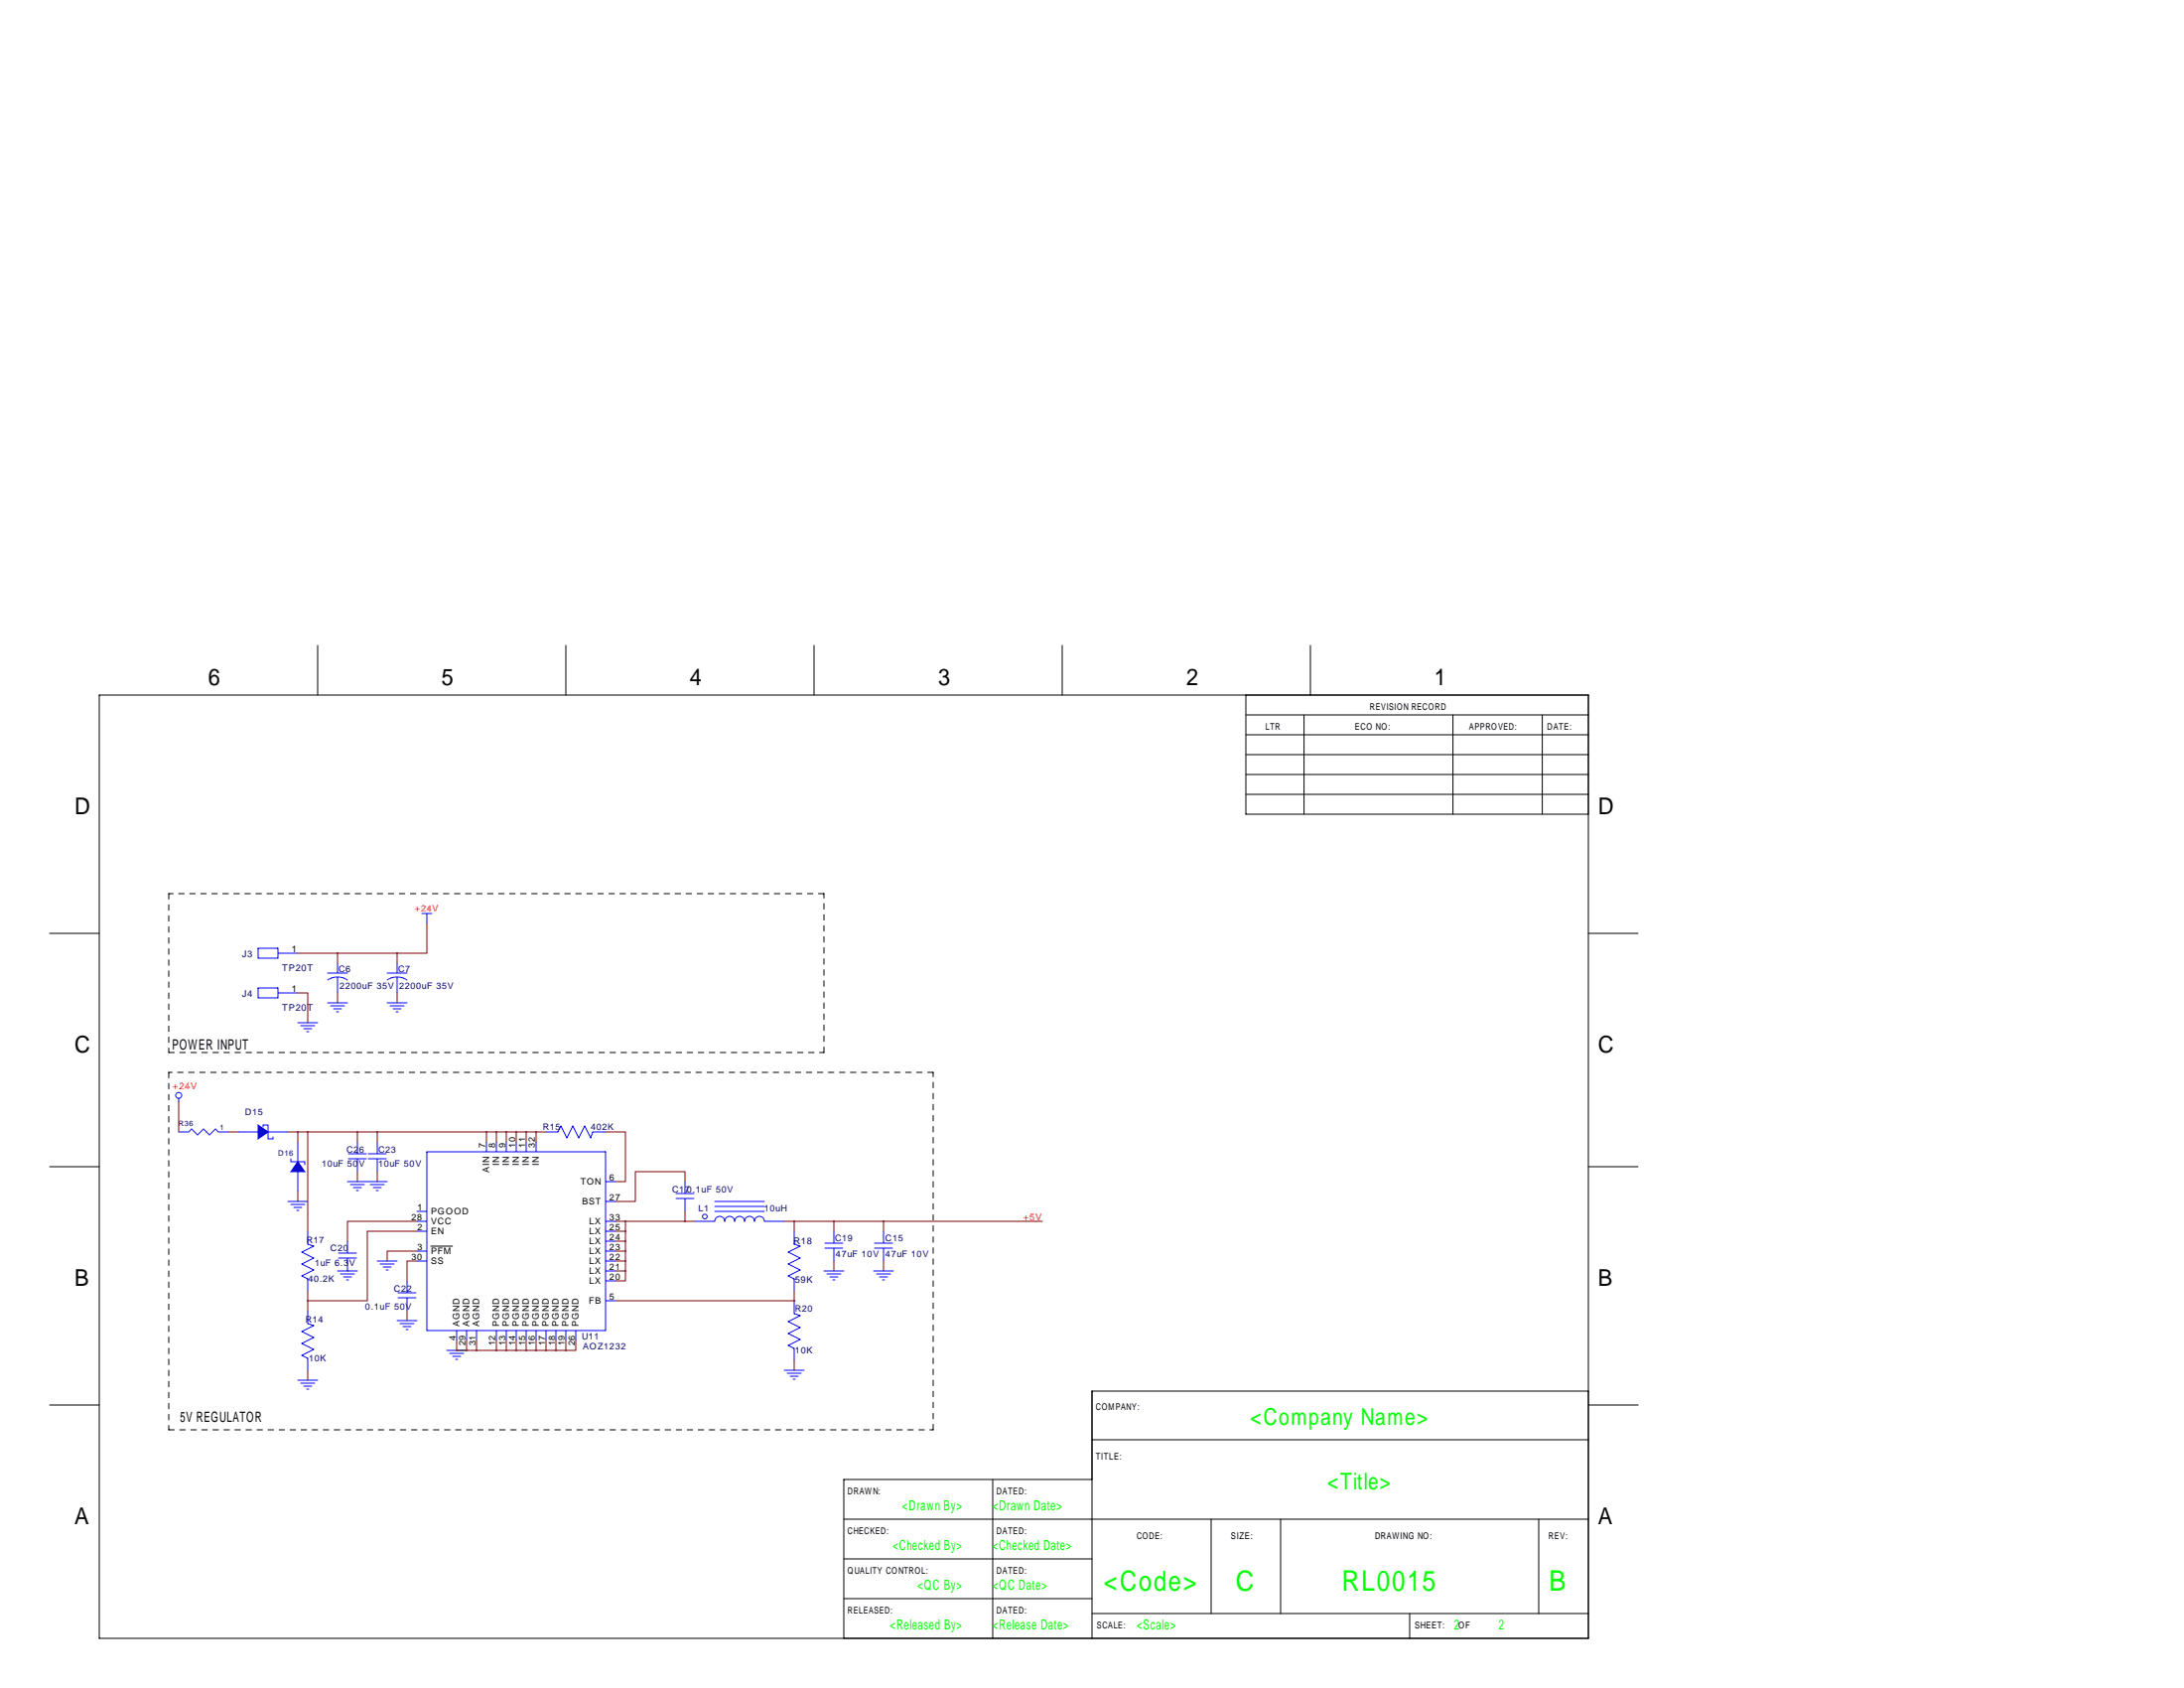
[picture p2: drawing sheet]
<svg xmlns="http://www.w3.org/2000/svg" width="559mm" height="432mm" viewBox="0 0 559 432" stroke-linecap="round" stroke-linejoin="round" font-family="sans-serif">
<g fill="none" stroke="#000" stroke-width=".25">
<path d="M25.4 177.8h381v241.3h-381zM81.3 165.1v12.7M144.8 165.1v12.7M208.3 165.1v12.7M271.8 165.1v12.7M318.8 177.8v30.5h87.6M335.3 165.1v12.7M318.8 182.9h87.6M318.8 188h87.6M318.8 198.1h87.6M318.8 193h87.6M333.7 182.9v25.4"/>
<path d="M371.8 182.9v25.4M394.6 182.9v25.4M318.8 203.2h87.6M12.7 238.8h12.7M406.4 238.8h12.7M12.7 298.4h12.7M406.4 298.4h12.7M110.2 318.8h5.6M12.7 359.4h12.7M406.4 355.9h-127v63.2M406.5 359.4h12.7M254 378.5v40.6"/>
<path d="M279.4 368.3h127M279.4 378.5h-63.5v40.6M215.9 388.6h190.5M215.9 398.8h63.5M309.9 388.6v24.1M327.7 388.6v24.1M393.7 388.6v24.1M215.9 408.9h63.5M279.4 412.7h127M360.7 412.7v6.4"/>
</g>
<path d="M43.2 228.6v40.6M210.8 228.6h-167.6M43.2 274.3v91.5M43.2 269.2h167.6M210.8 269.2v-40.6M238.8 274.3h-195.6M43.2 365.8h195.6M238.8 365.8v-91.5" fill="none" stroke="#000" stroke-width=".25" stroke-dasharray="1.4 1.4"/>
<g fill="none" stroke="#00f" stroke-width=".25">
<path d="M107.9 233.7h2.6M109.2 233.7v2.5M66 242.6h5.1v2.5h-5.1zM66 252.7h5.1v2.6h-5.1zM71.1 243.8h5.1M71.1 254h5.1M83.8 248.9h5.1M83.8 256.5h5.1M84.6 257.3h3.5M85.3 258.1h2.1M86.1 258.8h.5M86.4 249.9l-1.1 .1-1.5 .7"/>
<path d="M86.4 246.4v2.5M86.4 249.9v4.1M86.4 249.9l1.6 .3 .9 .5M99.1 248.9h5M99.1 256.5h5M99.8 257.3h3.6M100.6 258.1h2M101.3 258.8h.6M101.6 249.9l-1.1 .1-1.4 .7M101.6 246.4v2.5M101.6 249.9v4.1M101.6 249.9l1.6 .3 .9 .5"/>
<path d="M76.2 261.6h5.1M77 262.4h3.5M77.7 263.1h2.1M78.5 263.9h.5M45.7 289.6h2.6l.7-.8 1.5 1.5 1.6-1.5 1.5 1.5 1.5-1.5 .8 .8h2.5M45.7 280.9v1M61 289.6h5M67.3 288.3v-.5h1.3v3.5h1.2v-.5M68.6 289.6h5.1M74.4 296.4v.8h3.6v.7M76.2 292.1v5.1M76.2 299.7v5.1"/>
<path d="M89.2 296.4h4.5M89.2 295.1h4.5M91.4 292.1v3M91.4 296.4v3.3M94.2 296.4h4.6M94.2 295.1h4.6M96.5 292.1v3M96.5 296.4v3.3M109.2 294.6h45.7v45.8h-45.7zM124.5 292.1v2.5M127 292.1v2.5M129.5 292.1v2.5"/>
<path d="M132.1 292.1v2.5M134.6 292.1v2.5M137.2 292.1v2.5M139.7 289.6h3l.8-1.6 1.5 3.1 1.6-3.1 1.5 3.1 1.5-3.1 1.5 3.1 .5-1.5h3.3M73.7 307.3h5M74.4 308.1h3.6M75.2 308.9h2M75.9 309.6h.6M78.7 315v3.3l1.6 .5-3.1 1.5 3.1 1.5-3.1 1.5 3.1 1.6-3.1 1.5 1.5 .8v3M88.9 302.3h10.2M88.9 317.5v3M89.7 303h3.5"/>
<path d="M90.4 303.8h2.1M91.2 304.5h.5M94.7 303h3.6M95.5 303.8h2M96.3 304.5h.5M106.7 309.9h2.5M106.7 315h2.5M106.7 312.4h2.5M154.9 315h2.6M154.9 302.3h2.6M154.9 317.5h2.6M154.9 307.3h2.6"/>
<path d="M154.9 312.4h2.6M173 306.6h4.5M173 305.3h4.5M175.3 302.3v3M175.3 306.6v3.3M177.8 312.4h5.1a1.27 1.27 0 0 1 1.3-1.2 1.27 1.27 0 0 1 1.2 1.2 1.27 1.27 0 0 1 1.3-1.3 1.27 1.27 0 0 1 1.3 1.3 1.27 1.27 0 0 1 1.2-1.3 1.27 1.27 0 0 1 1.3 1.3 1.27 1.27 0 0 1 1.3-1.3 1.27 1.27 0 0 1 1.2 1.3 1.27 1.27 0 0 1 1.3-1.3 1.27 1.27 0 0 1 1.3 1.3h5.1M182.9 309.9h12.7M182.9 307.3h12.7M182.9 308.6h12.7M203.2 315v3.3l1.5 .5-3 1.5 3 1.5-3 1.5 3 1.6-3 1.5 1.5 .8v3M211.1 319.3h4.5M211.1 318h4.5"/>
<path d="M213.4 315v3M213.4 319.3v3.3M223.8 319.3h4.5M223.8 318h4.5M226.1 315v3M226.1 319.3v3.3M78.7 335.3v3.3l1.6 .5-3.1 1.5 3.1 1.5-3.1 1.6 3.1 1.5-3.1 1.5 1.5 .8v3M86.4 325.1h5M86.6 321.8h4.6M86.6 320.5h4.6M87.1 325.9h3.6M87.9 326.6h2"/>
<path d="M88.6 327.4h.6M88.9 321.8v3.3M96.5 322.6h5.1M97.3 323.3h3.5M98 324.1h2.1M98.8 324.9h.5M101.6 337.8h5.1M101.9 332h4.5M101.9 330.7h4.5M102.4 338.6h3.5M103.1 339.3h2.1M104.1 327.7v3"/>
<path d="M104.1 332v3.3M106.7 320h2.5M106.7 322.6h2.5M154.9 320h2.6M154.9 332.7h2.6M154.9 327.7h2.6M154.9 325.1h2.6M154.9 322.6h2.6M203.2 332.7v3.3l1.5 .5-3 1.6 3 1.5-3 1.5 3 1.5-3 1.6 1.5 .7v3.1M210.8 325.1h5.1M211.6 325.9h3.5M212.3 326.6h2.1"/>
<path d="M213.1 327.4h.5M223.5 325.1h5.1M224.3 325.9h3.5M225 326.6h2.1M225.8 327.4h.5M76.2 353.1h5.1M77 353.8h3.5M77.7 354.6h2.1M78.5 355.3h.5M103.9 340.1h.5M114.3 345.4h5.1M115.1 346.2h3.5"/>
<path d="M115.8 347h2.1M116.6 347.7h.5M116.8 340.4v2.5M119.4 340.4v2.5M121.9 340.4v2.5M127 340.4v2.5M129.5 340.4v2.5M132.1 340.4v2.5M134.6 340.4v2.5M137.2 340.4v2.5M139.7 340.4v2.5M142.2 340.4v2.5"/>
<path d="M144.8 340.4v2.5M147.3 340.4v2.5M200.7 350.5h5M201.4 351.3h3.6M202.2 352h2M202.9 352.8h.6"/>
<circle cx="45.7" cy="280.2" r=".76"/>
<circle cx="180.3" cy="311.2" r=".61"/>
</g>
<g fill="#00f" stroke="#00f" stroke-width=".25">
<path d="M76.2 297.2l1.8 2.5h-3.6z"/>
<path d="M66 287.8l2.6 1.8-2.6 1.7z"/>
</g>
<g fill="none" stroke="#800000" stroke-width=".25">
<path d="M109.2 236.2v7.6h-7.6M76.2 254h2.5v7.6M76.2 243.8h25.4M86.4 243.8v2.6M86.4 254v2.5M101.6 243.8v2.6M101.6 254v2.5M45.7 281.9v7.7M58.4 289.6h2.6M73.7 289.6h66M76.2 289.6v2.5M78.7 289.6v25.4"/>
<path d="M91.4 289.6v2.5M91.4 299.7v2.6M96.5 289.6v2.5M96.5 299.7v2.6M124.5 289.6v2.5M127 289.6v2.5M129.5 289.6v2.5M132.1 289.6v2.5M134.6 289.6v2.5M137.2 289.6v2.5M154.9 289.6h5.1v12.7h-2.5M76.2 304.8v2.5"/>
<path d="M106.7 312.4h-17.8v5.1M106.7 315h-12.7v17.7h-15.3M157.5 312.4h20.3M157.5 317.5h2.5M157.5 315h2.5M160 312.4v12.7M175.3 302.3v-2.6h-12.7v7.6h-5.1M175.3 309.9v2.5M200.7 312.4h66M203.2 312.4v2.6M213.4 312.4v2.6M226.1 312.4v2.6"/>
<path d="M78.7 330.2v5.1M88.9 325.1h.1M104.1 335.3v2.5M106.7 320h-7.6v2.6M106.7 322.6h-2.6v5.1M157.5 325.1h2.5M157.5 322.6h2.5M157.5 320h2.5M157.5 332.7h45.7M160 325.1v2.6h-2.5M203.2 332.7h.1M203.2 330.2v2.5"/>
<path d="M213.4 322.6v2.5M226.1 322.6v2.5M78.7 350.5v2.6M116.8 345.4h.1M116.8 342.9v2.5M116.8 345.4h28M119.4 342.9v2.5M121.9 342.9v2.5M127 342.9v2.5M129.5 342.9v2.5M132.1 342.9v2.5M134.6 342.9v2.5"/>
<path d="M137.2 342.9v2.5M139.7 342.9v2.5M142.2 342.9v2.5M144.8 342.9v2.5M147.3 342.9v2.5h-2.5M203.2 348v2.5"/>
</g>
<path d="M142.2 345.4a.05 .05 0 0 0 .1 0 .05 .05 0 0 0-.1 0zM137.1 345.4a.05 .05 0 0 0 .1 0 .05 .05 0 0 0-.1 0zM129.5 345.4a.05 .05 0 0 0 .1 0 .05 .05 0 0 0-.1 0zM124.4 289.6a.05 .05 0 0 0 .1 0 .05 .05 0 0 0-.1 0zM129.5 289.6a.05 .05 0 0 0 .1 0 .05 .05 0 0 0-.1 0zM175.2 312.4a.05 .05 0 0 0 .1 0 .05 .05 0 0 0-.1 0zM213.3 312.4a.05 .05 0 0 0 .1 0 .05 .05 0 0 0-.1 0zM91.4 289.6a.05 .05 0 0 0 .1 0 .05 .05 0 0 0-.1 0zM116.8 345.4a.05 .05 0 0 0 .1 0 .05 .05 0 0 0-.1 0zM78.7 332.7a.05 .05 0 0 0 .1 0 .05 .05 0 0 0-.1 0zM137.1 289.6a.05 .05 0 0 0 .1 0 .05 .05 0 0 0-.1 0zM226 312.4a.05 .05 0 0 0 .1 0 .05 .05 0 0 0-.1 0zM86.3 243.8a.05 .05 0 0 0 .1 0 .05 .05 0 0 0-.1 0zM78.7 289.6a.05 .05 0 0 0 .1 0 .05 .05 0 0 0-.1 0z" fill="#800000" stroke="#800000" stroke-width=".51"/>
<g font-size="7.3" fill="#0f0">
<text x="343.4" y="406.9">RL0015</text>
<text x="396.4" y="406.9">B</text>
</g>
<g font-size="7.1" fill="#0f0">
<text x="282.4" y="406.8">&lt;Code&gt;</text>
<text x="316.2" y="406.8">C</text>
</g>
<g font-size="5.9">
<text x="53.3" y="175.3">6</text>
<text x="113" y="175.3">5</text>
<text x="176.5" y="175.3">4</text>
<text x="240" y="175.3">3</text>
<text x="303.5" y="175.3">2</text>
<text x="367" y="175.3">1</text>
<text x="19" y="208.3">D</text>
<text x="408.9" y="208.3">D</text>
<text x="19" y="269.2">C</text>
<text x="408.9" y="269.2">C</text>
<text x="19" y="328.9">B</text>
<text x="408.9" y="328.9">B</text>
<text x="19" y="389.9">A</text>
<text x="408.9" y="389.9">A</text>
</g>
<g font-size="5.9" fill="#0f0">
<text x="319.9" y="364.4">&lt;Company Name&gt;</text>
<text x="339.6" y="380.9">&lt;Title&gt;</text>
</g>
<g font-size="3.6">
<text x="44" y="268.4">POWER INPUT</text>
<text x="46.1" y="363.6">5V REGULATOR</text>
</g>
<g font-size="3.6" fill="#0f0">
<text x="230.9" y="386.3">&lt;Drawn By&gt;</text>
<text x="254" y="386.3">&lt;Drawn Date&gt;</text>
<text x="228.4" y="396.5">&lt;Checked By&gt;</text>
<text x="254" y="396.5">&lt;Checked Date&gt;</text>
<text x="234.7" y="406.6">&lt;QC By&gt;</text>
<text x="254" y="406.6">&lt;QC Date&gt;</text>
<text x="227.7" y="416.8">&lt;Released By&gt;</text>
<text x="254" y="416.8">&lt;Release Date&gt;</text>
<text x="290.8" y="416.8">&lt;Scale&gt;</text>
<text x="372.1" y="416.8">2</text>
<text x="383.5" y="416.8">2</text>
</g>
<g font-size="2.4">
<text x="350.5" y="181.6">REVISION RECORD</text>
<text x="323.8" y="186.7">LTR</text>
<text x="346.7" y="186.7">ECO NO:</text>
<text x="375.9" y="186.7">APPROVED:</text>
<text x="395.9" y="186.7">DATE:</text>
<text x="74.7" y="243.6">1</text>
<text x="74.7" y="253.7">1</text>
<text x="280.4" y="360.7">COMPANY:</text>
<text x="280.4" y="373.4">TITLE:</text>
<text x="216.9" y="382.3">DRAWN:</text>
<text x="255" y="382.3">DATED:</text>
<text x="216.9" y="392.4">CHECKED:</text>
<text x="255" y="392.4">DATED:</text>
<text x="290.8" y="393.7">CODE:</text>
<text x="315" y="393.7">SIZE:</text>
<text x="351.8" y="393.7">DRAWING NO:</text>
<text x="396.2" y="393.7">REV:</text>
<text x="216.9" y="402.6">QUALITY CONTROL:</text>
<text x="255" y="402.6">DATED:</text>
<text x="216.9" y="412.7">RELEASED:</text>
<text x="255" y="412.7">DATED:</text>
<text x="280.7" y="416.6">SCALE:</text>
<text x="361.9" y="416.6">SHEET:</text>
<text x="373.2" y="416.6">OF</text>
</g>
<g font-size="2.4" fill="#000080">
<text x="61.9" y="244.8">J3</text>
<text x="72.2" y="248.4">TP20T</text>
<text x="61.9" y="255">J4</text>
<text x="72.2" y="258.5">TP20T</text>
<text x="203" y="318.2">R18</text>
<text x="203.4" y="328.2">59K</text>
</g>
<g font-size="2.4" fill="#f00">
<text x="44.2" y="278.6">+24V</text>
<text x="261.8" y="312.2">+5V</text>
</g>
<text font-size="2.3" fill="#f00" x="106.1" y="233.2">+24V</text>
<g font-size="2.3" fill="#000080">
<text x="86.6" y="248.7">C6</text>
<text x="101.9" y="248.7">C7</text>
<text x="86.9" y="253">2200uF 35V</text>
<text x="102.1" y="253">2200uF 35V</text>
<text x="62.7" y="285.2">D15</text>
<text x="138.9" y="289.1">R15</text>
<text x="151.2" y="288.9">402K</text>
<text x="82.3" y="298.4">10uF 50V</text>
<text x="88.6" y="294.9">C26</text>
<text x="96.8" y="294.9">C23</text>
<text x="96.8" y="298.4">10uF 50V</text>
<text x="172" y="305.1">C170.1uF 50V</text>
<text x="178.7" y="309.8">L1</text>
<text x="195.5" y="309.8">10uH</text>
<text x="78.4" y="317.9">R17</text>
<text x="213.6" y="317.5">C19</text>
<text x="226.6" y="317.5">C15</text>
<text x="80.5" y="323.8">1uF 6.3V</text>
<text x="84.6" y="320">C20</text>
<text x="213.9" y="321.6">47uF 10V</text>
<text x="226.6" y="321.6">47uF 10V</text>
<text x="78.9" y="327.9">40.2K</text>
<text x="93.5" y="335">0.1uF 50V</text>
<text x="100.8" y="330.5">C22</text>
<text x="203.4" y="335.4">R20</text>
<text x="78.2" y="338.2">R14</text>
<text x="148.8" y="342.6">U11</text>
<text x="149.1" y="345.1">AOZ1232</text>
<text x="203.5" y="346.2">10K</text>
<text x="79" y="348.2">10K</text>
</g>
<g font-size="2.3">
<text x="124.2" y="293.6" transform="rotate(-90 124.2 293.6)">7</text>
<text x="126.7" y="293.6" transform="rotate(-90 126.7 293.6)">8</text>
<text x="129.3" y="293.6" transform="rotate(-90 129.3 293.6)">9</text>
<text x="131.8" y="293.6" transform="rotate(-90 131.8 293.6)">10</text>
<text x="134.4" y="293.6" transform="rotate(-90 134.4 293.6)">11</text>
<text x="136.9" y="293.6" transform="rotate(-90 136.9 293.6)">32</text>
<text x="125.2" y="299.9" transform="rotate(-90 125.2 299.9)">AIN</text>
<text x="127.7" y="298.1" transform="rotate(-90 127.7 298.1)">IN</text>
<text x="130.2" y="298.1" transform="rotate(-90 130.2 298.1)">IN</text>
<text x="132.8" y="298.1" transform="rotate(-90 132.8 298.1)">IN</text>
<text x="135.3" y="298.1" transform="rotate(-90 135.3 298.1)">IN</text>
<text x="137.9" y="298.1" transform="rotate(-90 137.9 298.1)">IN</text>
<text x="148.5" y="303">TON</text>
<text x="156" y="302">6</text>
<text x="106.8" y="309.6">1</text>
<text x="110.2" y="310.6">PGOOD</text>
<text x="148.9" y="308">BST</text>
<text x="156" y="307.1">27</text>
<text x="105.3" y="312.2">28</text>
<text x="106.8" y="314.7">2</text>
<text x="110.2" y="315.7">EN</text>
<text x="110.2" y="313.1">VCC</text>
<text x="150.8" y="315.7">LX</text>
<text x="150.8" y="313.1">LX</text>
<text x="156" y="317.2">24</text>
<text x="156" y="314.7">25</text>
<text x="156" y="312.2">33</text>
<text x="105.3" y="322.3">30</text>
<text x="106.8" y="319.8">3</text>
<text x="110.2" y="320.7">PFM</text>
<text x="110.2" y="323.3">SS</text>
<text x="150.8" y="323.3">LX</text>
<text x="150.8" y="320.7">LX</text>
<text x="150.8" y="318.2">LX</text>
<text x="156" y="322.3">22</text>
<text x="156" y="319.8">23</text>
<text x="150.8" y="328.4">LX</text>
<text x="150.8" y="325.8">LX</text>
<text x="156" y="327.4">20</text>
<text x="156" y="324.9">21</text>
<text x="150.7" y="333.4">FB</text>
<text x="156" y="332.5">5</text>
<text x="117.5" y="339.3" transform="rotate(-90 117.5 339.3)">AGND</text>
<text x="120.1" y="339.3" transform="rotate(-90 120.1 339.3)">AGND</text>
<text x="122.6" y="339.3" transform="rotate(-90 122.6 339.3)">AGND</text>
<text x="127.7" y="339.3" transform="rotate(-90 127.7 339.3)">PGND</text>
<text x="130.2" y="339.3" transform="rotate(-90 130.2 339.3)">PGND</text>
<text x="132.8" y="339.3" transform="rotate(-90 132.8 339.3)">PGND</text>
<text x="135.3" y="339.3" transform="rotate(-90 135.3 339.3)">PGND</text>
<text x="137.9" y="339.3" transform="rotate(-90 137.9 339.3)">PGND</text>
<text x="140.4" y="339.3" transform="rotate(-90 140.4 339.3)">PGND</text>
<text x="142.9" y="339.3" transform="rotate(-90 142.9 339.3)">PGND</text>
<text x="145.5" y="339.3" transform="rotate(-90 145.5 339.3)">PGND</text>
<text x="148" y="339.3" transform="rotate(-90 148 339.3)">PGND</text>
<text x="116.6" y="342.8" transform="rotate(-90 116.6 342.8)">4</text>
<text x="119.1" y="344.3" transform="rotate(-90 119.1 344.3)">29</text>
<text x="121.7" y="344.3" transform="rotate(-90 121.7 344.3)">31</text>
<text x="126.7" y="344.3" transform="rotate(-90 126.7 344.3)">12</text>
<text x="129.3" y="344.3" transform="rotate(-90 129.3 344.3)">13</text>
<text x="131.8" y="344.3" transform="rotate(-90 131.8 344.3)">14</text>
<text x="134.4" y="344.3" transform="rotate(-90 134.4 344.3)">15</text>
<text x="136.9" y="344.3" transform="rotate(-90 136.9 344.3)">16</text>
<text x="139.4" y="344.3" transform="rotate(-90 139.4 344.3)">17</text>
<text x="142" y="344.3" transform="rotate(-90 142 344.3)">18</text>
<text x="144.5" y="344.3" transform="rotate(-90 144.5 344.3)">19</text>
<text x="147.1" y="344.3" transform="rotate(-90 147.1 344.3)">26</text>
</g>
<text font-size="2" fill="#000080" x="71.2" y="295.8">D16</text>
<g font-size="1.9" fill="#000080">
<text x="45.7" y="288.1">R36</text>
<text x="56.2" y="289.1">1</text>
</g>
</svg>
